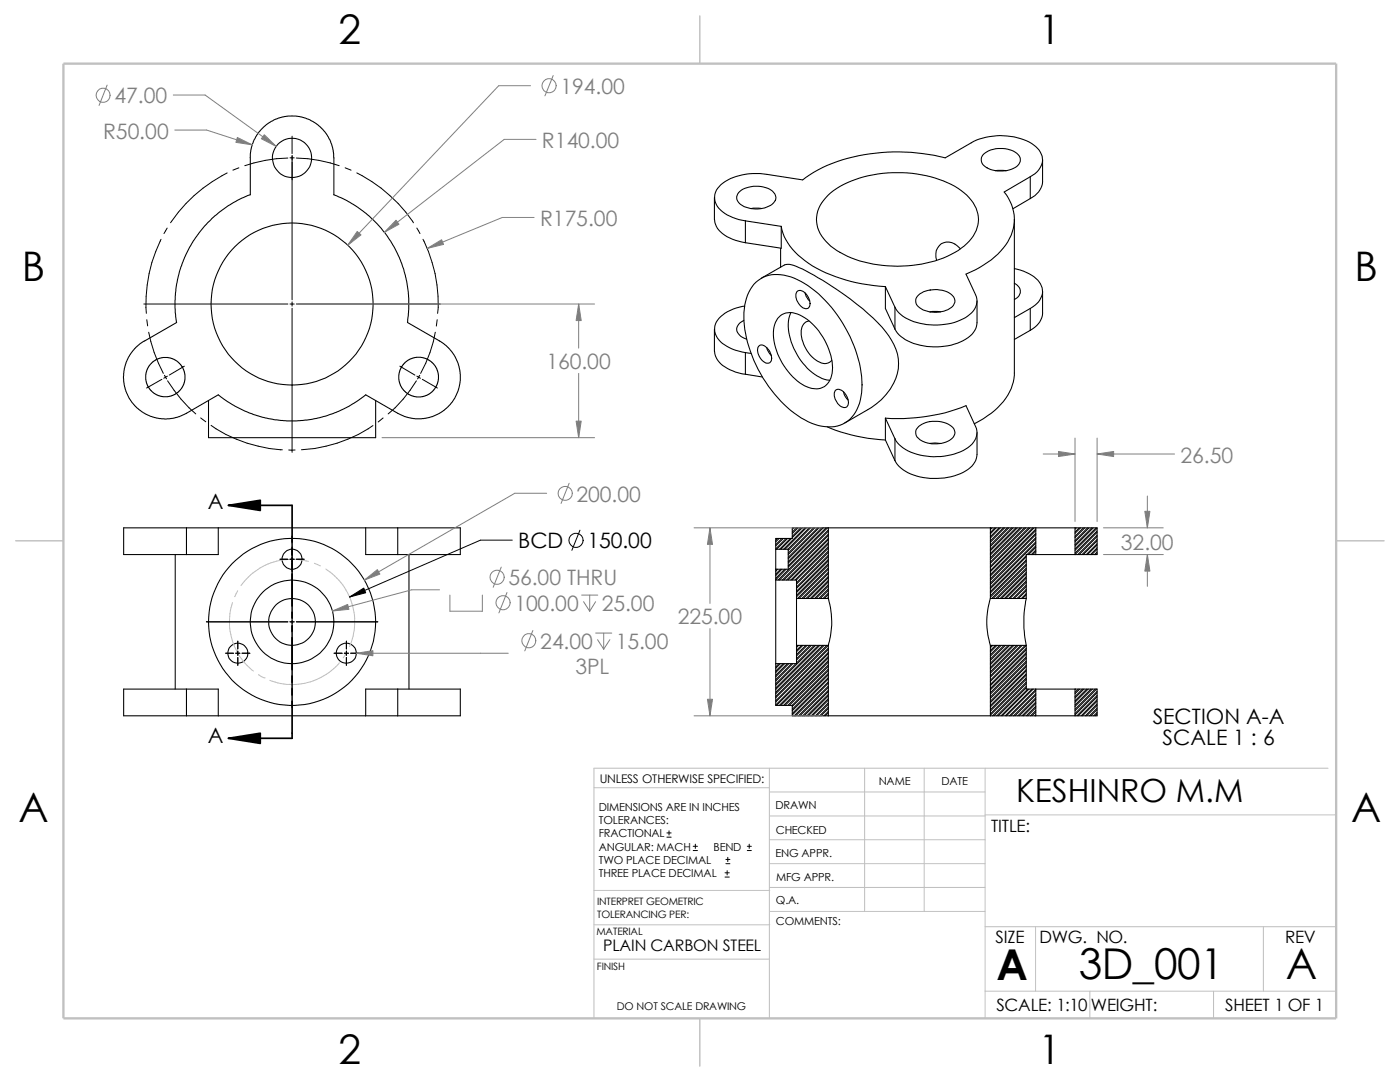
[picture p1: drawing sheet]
<svg xmlns="http://www.w3.org/2000/svg" width="279mm" height="216mm" viewBox="0 0 279 216" stroke-linecap="round" stroke-linejoin="round" font-family="sans-serif">
<g fill="none" stroke="#c0c0c0" stroke-width=".2">
<path d="M47.4 117.9l-.6 1.1M61.6 112a12.5 12.5 0 0 0-13.5 4.8M62.7 112.4l1.2 .5M65 113.5a12.5 12.5 0 0 1 4.8 15.5M46.4 120.2a12.5 12.5 0 0 0 4.2 13.7M51.6 134.6l1.1 .7M52.7 135.3h.1M67.7 132.2a12.4 12.4 0 0 1-13.9 3.6M69.2 130.1l-.7 1.1M118.5 157.2h35M153.5 158h43.1M153.5 153.3v49.9"/>
<path d="M172.6 153.3v28.6M184.4 153.3v28.6M196.6 153.3v49.9M265 153.3h-146.5v49.9M118.5 177.7h35.1M153.5 177.1h43.1M153.5 172.3h43.1M153.5 162.8h43.1M153.5 167.6h43.1M196.6 162.6h70.1M118.5 184.5h35.1M118.5 191.4h35"/>
<path d="M153.6 181.9h43M196.6 184.9h70.1M196.6 197.8h70.1M206.7 184.9v12.9M217.5 197.8v5.4M242.2 197.8v5.4M252.1 184.9v12.9"/>
</g>
<path d="M139.7 3.2v9.5M3.1 107.9h9.6M266.7 107.9h9.5M139.7 203.2v9.5" fill="none" stroke="#c0c0c0" stroke-width=".21"/>
<path d="M12.7 12.7h254v190.5h-254z" fill="none" stroke="#c0c0c0" stroke-width=".47"/>
<g fill="none" stroke="#000" stroke-width=".21">
<path d="M49.9 31.5l.3-2 .9-2.2 1.1-1.5 1.5-1.3 1.8-.9 1.9-.4h2.3l2.1 .7 1.3 .7 1.3 1.2 1.1 1.5 .7 1.6 .3 1.2 .1 1.4v7.4M50 31.5v7.4l-1.7 .6-2.7 1.5-3.2 2.5-1.6 1.6-2.2 3-1.8 3.3-1 3-.7 3.3-.2 3.7 .3 2.9M66.6 38.9l2.7 1.1 3.8 2.6 2.3 2.1 1.8 2.2 1.5 2.5 1 2 1.2 3.5 .7 4.6v2.3l-.3 2.5 6.4 3.7M142.6 39.4v4.4a4.8 4.8 0 0 0 3.6 4l2.6 .6M147.4 38.4a5.5 5.5 0 0 1 7 0 1.58 1.58 0 0 1-.6 2.6 5.8 5.8 0 0 1-6.2-.4 1.49 1.49 0 0 1-.2-2.2zM165.3 38.9a20.4 20.4 0 0 1 12.8-4.4 22.6 22.6 0 0 1 13.7 3.5 7.1 7.1 0 0 1 3.4 6.9 9.2 9.2 0 0 1-5.4 5.9 25.2 25.2 0 0 1-22.1-.4 8.4 8.4 0 0 1-4.7-6 6.5 6.5 0 0 1 2.3-5.5zM196.2 30.9a5.6 5.6 0 0 1 7 0 1.57 1.57 0 0 1-.6 2.5 5.6 5.6 0 0 1-6.5-.6l-.2-.5-.1-.6zM198.7 34.1h2.1M205.6 35.3a3.6 3.6 0 0 0 2-4.9 7.8 7.8 0 0 0-6-3.2 12.6 12.6 0 0 0-7.8 1.3l-5.2 3a37.7 37.7 0 0 0-24.4 1.9l-1.7 .9-2.3 1.6-7.1-1.1a11.8 11.8 0 0 0-9.3 2.1 3.3 3.3 0 0 0 .4 5.3 9.9 9.9 0 0 0 4.6 1.9M205.6 35.3l-5.2 3a8.4 8.4 0 0 1-.2 11.2 19.3 19.3 0 0 1-7.4 5.2l1.9 4.1a3.3 3.3 0 0 1-1.5 4.2 12.5 12.5 0 0 1-13.4-.2l-.7-.7-.5-.8M205.6 35.3v4.3M205.6 39.6l-3.5 2.1"/>
<path d="M208.1 31.9v4.3a4.1 4.1 0 0 1-2.5 3.4M148.8 44.1l7.1 1.1M148.8 44.1v4.3M149.9 41.6h2.1M150.9 56.3a6.6 6.6 0 0 1 6.9-1.1 21.4 21.4 0 0 1 10.9 10.2 21.4 21.4 0 0 1 3.1 13.7 6.5 6.5 0 0 1-5.9 6.1 12.1 12.1 0 0 1-8.1-3.3 26.4 26.4 0 0 1-9.3-18.7 9.4 9.4 0 0 1 2.4-6.9zM151.9 55.5l4.6-2.6 .6-.2a15.8 15.8 0 0 1 6.1 2.7 53.2 53.2 0 0 1 13.5 10.8 9.5 9.5 0 0 1 2.4 8.4 12.3 12.3 0 0 1-5.9 7.1l-4.6 2.7M155.8 49.5v3.8M155.9 45.2v4.3l-7.1-1.1M155.9 45.2a11.5 11.5 0 0 0 5.5 7.4 31.8 31.8 0 0 0 15.3 4.6M159 58.3a1.43 1.43 0 0 1 2.2 .8 1.74 1.74 0 0 1 0 2.5 2.42 2.42 0 0 1-2.4-2.6zM160.7 58.5l.2 .7 .7 .9M176.7 57.2l1.9 4.1"/>
<path d="M176.7 57.2v4.4l1.9 4.1M183.3 58.8a5.6 5.6 0 0 1 6.8 .2 1.57 1.57 0 0 1-.6 2.6 5.6 5.6 0 0 1-6.5-.6 1.5 1.5 0 0 1 .3-2.2zM191.6 49.7a2.78 2.78 0 0 0-4.1-.7 3.1 3.1 0 0 0-.6 2.9M202.4 53.6a7.2 7.2 0 0 1 5.4 3.4 3.7 3.7 0 0 1-2.2 4.6M202.4 56.5a1.71 1.71 0 0 1 1.2 1.6 1.71 1.71 0 0 1-1.2 1.7M202.4 43.8v30.6a10.7 10.7 0 0 1-5.3 8.6l-2.7 1.5M208.1 58.2v4.3a4.1 4.1 0 0 1-2.5 3.4M35.3 64.3l-6.7 3.9-1.3 .9-.7 .8-.9 1.3-.9 2.4-.2 1.5 .2 1.6 .3 1.3 .6 1.4 1.1 1.5 1.5 1.3 1.7 .9 1.3 .3 1.9 .2 2.6-.5 1.4-.6 6.4-3.7 2.8 1.9 3.3 1.7 2.7 .9 3.7 .6 3.1 .1 2.1-.2 3.6-.7 2.7-1 2-1 3.4-2.3 6.4 3.7 1.3 .6 2.1 .5h1.4l1.5-.3 2.3-1 1.9-1.6 .9-1.2 .6-1.4 .4-1.8v-2.4l-.4-1.4-.6-1.4-1.3-1.8-1.8-1.3M36.4 73.2l.5 1.6-.1 1.4-.6 1.3-1.2 1.2-1.5 .5-1.5-.1-1.3-.6-1.1-1.2-.5-1.6 .1-1.4 .6-1.3 1.2-1.2 1.5-.5 1.5 .1 1.3 .6 1.1 1.3M41.6 79.9v7.4h33.4v-7.4M80.1 73.2l1.2-1.2 1.2-.6 1.5-.1 1.6 .5 1.2 1.2 .6 1.2 .1 1.5-.5 1.6-1.2 1.2-1.2 .6-1.5 .1-1.6-.5-1.2-1.2-.6-1.2-.1-1.5 .2-1 .3-.5M142.6 65.7v4.4a4.2 4.2 0 0 0 2.5 3.4l1.7 .8 2 .4"/>
<path d="M148.5 63.9a1.79 1.79 0 0 0-1.1 2.7l.4 .5 1.2 .6M148.6 61.1a7.4 7.4 0 0 0-5.8 3.5 3.8 3.8 0 0 0 2.3 4.5l1.7 .8 2 .5M148.8 70.4v4.3M148.8 70.4l1.1 .1M148.8 74.7l3.3 .5M151.4 69.1a1.07 1.07 0 0 1 1.7 .3 2.31 2.31 0 0 1 .6 2.9 1.75 1.75 0 0 1-2.2-1.2l-.3-1.3zM153 69.3l.5 1.1 .4 .6M155.5 63.2a3.6 3.6 0 0 1 4.6-.1 12.6 12.6 0 0 1 6 11.4 3.3 3.3 0 0 1-5 2.7 12.5 12.5 0 0 1-6.7-11.5l.4-1.4zM157.8 62.4a8.2 8.2 0 0 0 .4 6.5 11 11 0 0 0 6.8 6.9l.6 .1M161.5 64.1a2 2 0 0 0-1.6 2.3 6.8 6.8 0 0 0 4.4 6.1l1-.1 .7-.5M166.7 78a1.44 1.44 0 0 1 2.1 .8 1.74 1.74 0 0 1 0 2.5 2.42 2.42 0 0 1-2.3-2.6zM168.3 78.2l.4 1 .5 .6"/>
<path d="M178.6 61.3v4.4M185.6 62.2h2.1M195 60.1v4.3a4.6 4.6 0 0 1-3.4 3.8 12.8 12.8 0 0 1-11.4-.8l-.8-.6-.8-1.1M205.6 61.6v4.3M205.6 61.6l-3.2 1.8M205.6 65.9l-3.2 1.8M165.1 85.2a33.9 33.9 0 0 0 11.6 2.6M176.7 83.4a36.6 36.6 0 0 0 16.1-2.5l1.9 4.2a3.5 3.5 0 0 1-2 4.5 12.6 12.6 0 0 1-12.5-.2l-1.1-1.1-.5-.8M176.7 83.4v4.4M176.7 83.4l1.9 4.1M176.7 87.8l1.9 4.1M178.6 87.5v4.4"/>
<path d="M183.3 85.1a5.6 5.6 0 0 1 7 .4 1.79 1.79 0 0 1-1.2 2.6 5.6 5.6 0 0 1-6.1-.9 1.56 1.56 0 0 1 .3-2.1zM185.6 88.5h2.1M195 86.3v4.4a4.6 4.6 0 0 1-3.4 3.8 12.8 12.8 0 0 1-11.4-.8l-1.1-1-.5-.8M35 110.7v26.8M37.2 105.3h-12.5v5.4h12.5M37.2 105.3v5.4M37.2 105.3h6.4M43.6 105.3h29.4M43.6 105.3v5.4h-6.4M73 105.3v5.4h6.4M73 105.3h6.4M79.4 105.3h12.5v5.4h-12.5"/>
<path d="M79.4 105.3v5.4M81.6 110.7v26.8M154.8 115.7v16.7M154.8 109.6v4M154.8 113.6v2.1M154.8 115.7h4.2v3.7M154.8 109.6h2.5v4h-2.5M159 119.4v9.4M159 119.4h6.3M165.3 105.3h32.4M165.3 119.4a16.5 16.5 0 0 1 0 9.4M165.3 105.3h-7.2v2.1h-3.3v2.2"/>
<path d="M165.3 105.3v14.1M197.7 119.4a15.5 15.5 0 0 0 0 9.4M197.7 105.3h9M197.7 105.3v14.1M197.7 119.4h7.1M204.8 119.4a23.6 23.6 0 0 0 0 9.4M206.7 110.7h-1.9v8.7M206.7 105.3v5.4M206.7 110.7h7.8M206.7 105.3h7.8M214.5 105.3h4.4v5.4h-4.4M214.5 105.3v5.4"/>
<path d="M37.2 137.5h-12.5v5.3h12.5M37.2 137.5h6.4v5.3M37.2 137.5v5.3M79.4 137.5h12.5v5.3h-12.5M79.4 137.5h-6.4v5.3M79.4 137.5v5.3M154.8 132.4v8.4h3.3v2h7.2M159 128.8h6.3M159 128.8v3.6h-4.2M165.3 128.8v14M197.7 128.8v14M197.7 128.8h7.1"/>
<path d="M204.8 128.8v8.7h1.9M206.7 137.5v5.3M206.7 137.5h7.8M214.5 137.5h4.4v5.3h-4.4M214.5 137.5v5.3M37.2 142.8h6.4M43.6 142.8h29.4M73 142.8h6.4M165.3 142.8h32.4M197.7 142.8h9M206.7 142.8h7.8"/>
<circle cx="58.3" cy="31.5" r="3.9"/>
<circle cx="58.3" cy="60.7" r="16.2"/>
<circle cx="58.3" cy="111.6" r="2"/>
<circle cx="47.5" cy="130.3" r="1.99"/>
<circle cx="58.3" cy="124.1" r="4.7"/>
<circle cx="58.3" cy="124.1" r="8.3"/>
<circle cx="58.3" cy="124.1" r="16.7"/>
<circle cx="69.1" cy="130.3" r="2"/>
</g>
<g fill="none" stroke="#000" stroke-width=".2">
<path d="M45.3 34.5a29.8 29.8 0 0 0-11.3 9.9M47.7 33.5l-1.2 .5M57.4 31.5a28.8 28.8 0 0 0-8.5 1.6M57.9 31.5h.8M58.3 27.2v3.4M58.3 31.1v28.7M59.1 31.5a28.2 28.2 0 0 1 8.6 1.6M68.9 33.5l1.2 .5M71.2 34.5a29.8 29.8 0 0 1 11.3 9.9M32.1 47.8a28.7 28.7 0 0 0-2.9 14.7M33.4 45.5l-.7 1.1M83.2 45.5l.6 1.1"/>
<path d="M84.4 47.8a27.6 27.6 0 0 1 2.9 14.7M28.7 60.7h28.7M29.3 63.8l.2 1.2M29.7 66.3a29.4 29.4 0 0 0 2.9 8.2M32.3 75.7l-3 1.7M32.8 74.9l.2 .4M33 75.3l-.3 .2M33 75.3l.2 .3M33.4 75.1l-.4 .2M33.4 76a28.8 28.8 0 0 0 5.7 6.6M36.8 73.1l-3 1.7M57.9 60.7h.8"/>
<path d="M58.3 60.2v.9M58.3 61.5v28.8M59.1 60.7h28.8M79.8 73.1l3 1.7M83.1 76a26.3 26.3 0 0 1-5.6 6.6M83.2 75.1l.4 .2M83.6 75.3l.3 .2M83.6 75.3l-.2 .3M83.8 74.9l-.2 .4M84.3 75.7l3 1.7M86.9 66.3a26.2 26.2 0 0 1-3 8.2M87.2 63.8l-.1 1.3"/>
<path d="M40 83.4l1.1 .8M42.1 84.9a27.8 27.8 0 0 0 14.2 4.8M57.6 89.8h1.3M74.4 84.9a27.8 27.8 0 0 1-14.2 4.8M76.5 83.4l-1 .8M55.9 111.6h1.5M57.9 111.6h.8M58.3 107v16.2M59.1 111.6h1.6M102.2 107.8h-6.3l-26.1 11.3M115.7 105.8l-1.6 4M154.9 113.6l-.1 .1"/>
<path d="M155.2 107.4l-.4 .4M155.2 113.6l-.4 .4M155.5 107.4l-.7 .7M155.8 113.6l-1 1M156 107.4l-1.2 1.3M156 113.6l-1.2 1.3M156.3 107.4l-1.5 1.5M156.6 113.6l-1.8 1.8M156.9 107.4l-2.1 2.1M156.9 113.6l-2.1 2.1M157.2 107.4l-2.2 2.2M157.7 107.4l-2.1 2.2"/>
<path d="M158 107.4l-2.2 2.2M158.4 105.3l-.3 .3M159 105.3l-.9 .9M159.3 105.3l-1.2 1.2M159.8 105.3l-1.7 1.7M160.1 105.3l-2 2M160.7 105.3l-4.3 4.3M160.9 105.3l-4.2 4.3M161.5 105.3l-4.3 4.3M161.8 105.3l-4.5 4.5M162.3 105.3l-5 5.1M162.6 105.3l-5.3 5.4"/>
<path d="M163.2 105.3l-5.9 5.9M163.4 105.3l-6.1 6.2M164 105.3l-6.7 6.8M164.3 105.3l-7 7.1M164.8 105.3l-7.5 7.6M165.1 105.3l-7.8 7.9M165.3 105.7l-10 10M165.3 106.6l-9.2 9.1M165.3 107.4l-8.3 8.3M165.3 108.2l-7.5 7.5M165.3 109.1l-6.6 6.6M165.3 109.9l-6.3 6.4"/>
<path d="M165.3 110.8l-6.3 6.3M165.3 111.6l-6.3 6.4M165.3 112.5l-6.3 6.3M165.3 113.3l-6.1 6.1M165.3 114.2l-5.3 5.2M165.3 115l-4.4 4.4M165.3 115.8l-3.6 3.6M165.3 116.7l-2.7 2.7M165.3 117.5l-1.9 1.9M165.3 118.4l-1 1M165.3 119.2l-.2 .2M165.3 106l-9.7 9.7"/>
<path d="M165.3 106.8l-8.9 8.9M165.3 107.7l-8 8M165.3 108.5l-7.2 7.2M165.3 109.4l-6.4 6.3M165.3 110.2l-6.3 6.3M165.3 111.1l-6.3 6.3M165.3 111.9l-6.3 6.3M165.3 112.8l-6.3 6.3M165.3 113.6l-5.8 5.8M165.3 114.4l-5 5M165.3 115.3l-4.1 4.1M165.3 116.1l-3.3 3.3"/>
<path d="M165.3 117l-2.4 2.4M165.3 117.8l-1.6 1.6M165.3 118.7l-.8 .7M197.7 105.3v.1M198 105.3l-.3 .4M198.5 105.3l-.8 1M198.8 105.3l-1.1 1.2M199.4 105.3l-1.7 1.8M199.6 105.3l-1.9 2.1M200.2 105.3l-2.5 2.6M200.5 105.3l-2.8 2.9M201 105.3l-3.3 3.5"/>
<path d="M201.3 105.3l-3.6 3.8M201.9 105.3l-4.2 4.3M202.2 105.3l-4.5 4.6M202.7 105.3l-5 5.1M203 105.3l-5.3 5.4M203.6 105.3l-5.9 6M203.9 105.3l-6.2 6.3M204.4 105.3l-6.7 6.8M204.7 105.3l-7 7.1M204.8 115.9l-3.5 3.5M204.8 117.9l-1.6 1.5M204.8 118.7l-.7 .7"/>
<path d="M204.8 110.9l-7.1 7.1M204.8 111.7l-7.1 7.2M204.8 112.6l-6.9 6.8M204.8 113.4l-6 6M204.8 114.2l-5.2 5.2M204.8 115.1l-4.4 4.3M204.8 116.8l-2.7 2.6M204.8 117.6l-1.8 1.8M204.8 118.4l-1 1M204.8 119.3l-.2 .1M204.8 111.1l-7.1 7.2M204.8 112l-7.1 7.2"/>
<path d="M204.8 112.8l-6.6 6.6M204.8 113.7l-5.7 5.7M204.8 114.5l-4.9 4.9M204.8 115.4l-4.1 4M204.8 116.2l-3.3 3.2M204.8 117.1l-2.4 2.3M205.3 105.3l-7.6 7.7M205.6 105.3l-7.9 7.9M206.1 105.3l-8.4 8.5M206.4 105.3l-8.7 8.8M206.7 105.6l-9 9M206.7 106.4l-9 9.1"/>
<path d="M206.7 107.3l-9 9M206.7 108.1l-9 9.1M206.7 108.9l-1.7 1.8M206.7 109.8l-.9 .9M206.7 110.6v.1M206.7 105.9l-9 9M206.7 106.7l-9 9.1M206.7 107.5l-9 9.1M206.7 108.4l-9 9.1M206.7 109.2l-1.4 1.5M206.7 110.1l-.6 .6M214.8 105.3l-.3 .3"/>
<path d="M215.4 105.3l-.9 .9M215.6 105.3l-1.1 1.1M216.2 105.3l-1.7 1.7M216.5 105.3l-2 2M217 105.3l-2.5 2.6M217.3 105.3l-2.8 2.8M217.9 105.3l-3.4 3.4M218.2 105.3l-3.7 3.7M218.7 105.3l-4.2 4.2M218.9 106l-4.4 4.4M218.9 106.8l-3.8 3.9M218.9 107.7l-3 3"/>
<path d="M218.9 108.5l-2.1 2.2M218.9 109.3l-1.3 1.4M218.9 110.2l-.5 .5M218.9 105.4l-4.4 4.4M218.9 106.2l-4.4 4.5M218.9 107.1l-3.5 3.6M218.9 107.9l-2.7 2.8M218.9 108.8l-1.9 1.9M218.9 109.6l-1 1.1M218.9 110.4l-.2 .3M41.2 124.1h16.2M45 130.3h1.6"/>
<path d="M47 130.3h.9M47.5 127.9v1.6M47.5 129.9v.9M47.5 131.2v1.6M48.3 130.3h1.6M57.9 124.1h.8M58.3 123.7v.8M58.3 124.9v16.3M59.1 124.1h16.3M66.7 130.3h1.6M68.7 130.3h.9M69.1 127.9v1.6"/>
<path d="M69.1 129.9v.9M69.1 131.2v1.6M70 130.3h1.5M154.9 132.4l-.1 .1M155.4 132.4l-.6 .7M155.7 132.4l-.9 .9M156.3 132.4l-1.5 1.5M156.6 132.4l-1.8 1.8M157.1 132.4l-2.3 2.3M157.4 132.4l-2.6 2.6M158 132.4l-3.2 3.2M158.2 132.4l-3.4 3.5"/>
<path d="M158.8 132.4l-4 4M159.1 128.8l-.1 .1M159.4 128.8l-.4 .4M160 128.8l-1 1M160.2 128.8l-1.2 1.2M160.8 128.8l-1.8 1.8M161.1 128.8l-2.1 2.1M161.6 128.8l-2.6 2.6M161.9 128.8l-2.9 2.9M162.5 128.8l-3.5 3.5M162.8 128.8l-8 7.9M163.3 128.8l-8.5 8.5"/>
<path d="M163.6 128.8l-8.8 8.8M164.2 128.8l-9.4 9.3M164.5 128.8l-9.7 9.6M165 128.8l-10.2 10.2M165.3 139.4l-3.4 3.4M165.3 138l-4.8 4.8M165.3 129.3l-10.5 10.5M165.3 130.2l-10.5 10.5M165.3 131l-9.8 9.8M165.3 131.8l-8.9 9M165.3 132.7l-8.1 8.1M165.3 133.5l-7.2 7.3"/>
<path d="M165.3 134.4l-7.2 7.1M165.3 135.2l-7.2 7.2M165.3 136.1l-6.8 6.7M165.3 136.9l-6 5.9M165.3 137.8l-5.1 5M165.3 138.6l-4.3 4.2M165.3 128.8l-10.5 10.4M165.3 129.6l-10.5 10.5M165.3 130.4l-10.3 10.4M165.3 131.3l-9.5 9.5M165.3 132.1l-8.6 8.7M165.3 133l-7.8 7.8"/>
<path d="M165.3 133.8l-7.2 7.2M165.3 134.7l-7.2 7.1M165.3 135.5l-7.2 7.2M165.3 136.3l-6.5 6.5M165.3 137.2l-5.7 5.6M165.3 138.9l-4 3.9M165.3 139.7l-3.2 3.1M197.9 128.8l-.2 .2M198.1 128.8l-.4 .4M198.7 128.8l-1 1M199 128.8l-1.3 1.3M199.5 128.8l-1.8 1.8"/>
<path d="M199.8 128.8l-2.1 2.1M200.4 128.8l-2.7 2.7M200.7 128.8l-3 3M201.2 128.8l-3.5 3.5M201.5 128.8l-3.8 3.8M202.1 128.8l-4.4 4.4M202.4 128.8l-4.7 4.7M202.9 128.8l-5.2 5.2M203.2 128.8l-5.5 5.5M203.8 128.8l-6.1 6.1M204 128.8l-6.3 6.3M204.6 128.8l-6.9 6.9"/>
<path d="M204.8 129.4l-7.1 7.2M204.8 130.2l-7.1 7.2M204.8 131.1l-7.1 7.1M204.8 131.9l-7.1 7.2M204.8 132.8l-7.1 7.1M204.8 133.6l-7.1 7.2M204.8 134.5l-7.1 7.1M204.8 135.3l-7.1 7.2M204.8 136.1l-6.7 6.7M204.8 136.9l-5.9 5.9M204.8 128.8l-7.1 7.2M204.8 129.7l-7.1 7.1"/>
<path d="M204.8 130.5l-7.1 7.2M204.8 131.4l-7.1 7.1M204.8 132.2l-7.1 7.2M204.8 133l-7.1 7.2M204.8 133.9l-7.1 7.2M204.8 134.7l-7.1 7.2M204.8 135.6l-7.1 7.1M204.8 136.4l-6.4 6.4M204.8 137.2l-5.6 5.6M205.1 137.5l-5.3 5.3M205.4 137.5l-5.4 5.3M206 137.5l-5.4 5.3"/>
<path d="M206.2 137.5l-5.3 5.3M206.7 137.6l-5.2 5.2M206.7 138.4l-4.4 4.4M206.7 139.2l-3.6 3.6M206.7 137.8l-5 5M206.7 138.7l-4.1 4.1M206.7 139.5l-3.3 3.3M214.6 137.5l-.1 .1M215.2 137.5l-.7 .6M215.5 137.5l-1 .9M216 137.5l-1.5 1.5M216.3 137.5l-1.8 1.8"/>
<path d="M216.9 137.5l-2.4 2.3M217.2 137.5l-2.7 2.6M217.7 137.5l-3.2 3.2M218 137.5l-3.5 3.5M218.6 137.5l-4.1 4M218.9 137.5l-4.4 4.3M218.9 138l-4.4 4.4M218.9 138.8l-4 4M218.9 139.6l-3.1 3.2M218.9 138.2l-4.4 4.5M218.9 139.1l-3.7 3.7M218.9 139.9l-2.9 2.9"/>
<path d="M165.3 140.3l-2.6 2.5M165.3 141.1l-1.7 1.7M165.3 141.9l-.9 .9M165.3 142.8h-.1M165.3 140.5l-2.3 2.3M165.3 141.4l-1.5 1.4M165.3 142.2l-.6 .6M206.7 140.1l-2.7 2.7M206.7 140.9l-1.9 1.9M206.7 141.8l-1 1M206.7 142.6l-.2 .2M206.7 140.4l-2.4 2.4"/>
<path d="M206.7 141.2l-1.6 1.6M206.7 142.1l-.7 .7M218.9 140.5l-2.3 2.3M218.9 141.3l-1.5 1.5M218.9 142.2l-.6 .6M218.9 140.8l-2 2M218.9 141.6l-1.2 1.2M218.9 142.5l-.3 .3M133.1 167h.8M133.1 166.2h.8M133.5 165.8v.8M138.3 169.7h.9"/>
<path d="M138.3 168.9h.9M138.8 168.4v.9M144.7 175h.8M144.7 174.2h.8M144.9 172.3h.8M144.9 171.5h.8M145.1 173.7v.9M145.2 171.1v.8M149.1 169.7h.8M149.1 168.9h.8M149.5 168.4v.9"/>
<circle cx="115" cy="107.8" r="1.41"/>
</g>
<path d="M69.8 119.1l2.8-1.8 .4 1z" fill="#000" stroke="#000" stroke-width=".2"/>
<g fill="none" stroke="#808080" stroke-width=".2">
<path d="M21.4 17l-1.6 4M34.6 19h6.3l14.2 10.2M105.9 17.1h-6.4l-30.1 31.8M110.4 15.1l-1.6 4M34.9 26h6.3l9.2 2.9M107 27.8h-6.4l-23.9 18.6M106.6 43.4h-6.4l-14.9 6.2M59.6 60.7h59.1M115.5 60.7v8.8M115.5 74.5v12.8M76.2 87.3h42.5M109.1 98.4h-6.4l-30 17.3"/>
<path d="M113.6 96.4l-1.6 4.1M208.2 90.6h6.3M214.5 87.4v16.7M218.9 87.4v16.7M218.9 90.6h15.5M229 99v6.3M87.7 117.7h-5.5l-15.9 4.2M89.8 118.7v3.3h6.5v-3.3M100 113.2l-1.6 4M101.2 118.2l-1.6 4.1M116.1 118.7h3.2M117.7 118.7v3.3"/>
<path d="M138.5 105.3h25.5M141.7 105.3v15.1M220.2 105.3h12M220.2 110.7h12M229 110.7v6.3M71.1 130.3h30.3M106.3 125.8l-1.6 4.1M116.5 120.1l1.2 1.9M118.9 120.1l-1.2 1.9M118.9 126.3h3.2M119.3 127.6l1.2 1.9M120.5 126.3v3.2"/>
<path d="M121.7 127.6l-1.2 1.9M141.7 125.4v17.4M138.5 142.8h25.5"/>
<circle cx="20.6" cy="19" r="1.41"/>
<circle cx="109.6" cy="17.1" r="1.41"/>
<circle cx="112.8" cy="98.4" r="1.4"/>
<circle cx="99.2" cy="115.2" r="1.41"/>
<circle cx="100.4" cy="120.3" r="1.41"/>
<circle cx="105.5" cy="127.8" r="1.41"/>
</g>
<g fill="#808080" stroke="#808080" stroke-width=".2">
<path d="M71.3 46.2l.8 .7-2.7 2z"/>
<path d="M52.7 26.9l2.4 2.3-2.9-1.5z"/>
<path d="M79 43.9l.6 .8-2.9 1.7z"/>
<path d="M85.3 49.6l2.8-1.8 .4 1z"/>
<path d="M47.4 27.4l3 1.5-3.3-.5z"/>
<path d="M115 84h1l-.5 3.3z"/>
<path d="M115.5 60.7l.5 3.3h-1z"/>
<path d="M141.2 139.5h1l-.5 3.3z"/>
<path d="M141.7 105.3l.5 3.3h-1z"/>
<path d="M228.5 102h1l-.5 3.3z"/>
<path d="M229 110.7l.5 3.3h-1z"/>
<path d="M211.2 90.1l3.3 .5-3.3 .5z"/>
<path d="M218.9 90.6l3.3-.5v1z"/>
<path d="M72.7 115.7l2.6-2 .5 .9z"/>
<path d="M66.3 121.9l3.1-1.3 .2 1z"/>
<path d="M71.1 130.3l3.3-.5v1.1z"/>
</g>
<path d="M45.6 100.8l6.3-1v2.1zM45.6 147.3l6.3-1v2z" fill="#000" stroke="#000" stroke-width=".34"/>
<path d="M45.6 100.8h12.7v7.4M58.3 109.5v1.2M58.3 112v1.3M58.3 114.6v6.3M58.3 140v7.3h-12.7M58.3 122.2v1.2M58.3 124.7v1.3M58.3 127.3v6.3M58.3 134.9v1.2M58.3 137.4v1.3" fill="none" stroke="#000" stroke-width=".34"/>
<g font-size="8.5">
<text x="198.8" y="195.5">A</text>
<text x="215.3" y="195.3">3D_001</text>
<text x="256.6" y="195.3">A</text>
</g>
<g font-size="8.1">
<text x="67.6" y="8.8">2</text>
<text x="207.3" y="8.8">1</text>
<text x="4.4" y="56.1">B</text>
<text x="270.3" y="56.1">B</text>
<text x="3.7" y="164.1">A</text>
<text x="269.6" y="164.1">A</text>
<text x="67.6" y="212.3">2</text>
<text x="207.3" y="212.3">1</text>
</g>
<text font-size="6.4" x="202.8" y="160.1">KESHINRO M.M</text>
<g font-size="4.2" fill="#808080">
<text x="22.9" y="20.6">47.00</text>
<text x="111.8" y="18.7">194.00</text>
<text x="20.6" y="27.6">R50.00</text>
<text x="108.2" y="29.5">R140.00</text>
<text x="107.8" y="45.1">R175.00</text>
<text x="109" y="73.7">160.00</text>
<text x="235.6" y="92.3">26.50</text>
<text x="115.1" y="100.1">200.00</text>
<text x="223.7" y="109.7">32.00</text>
<text x="101.5" y="116.8">56.00 THRU</text>
<text x="102.7" y="121.9">100.00</text>
<text x="120.1" y="121.9">25.00</text>
<text x="135.2" y="124.6">225.00</text>
<text x="107.8" y="129.5">24.00</text>
<text x="122.9" y="129.5">15.00</text>
<text x="114.9" y="134.6">3PL</text>
</g>
<g font-size="4.2">
<text x="41.5" y="101.6">A</text>
<text x="103.4" y="109.4">BCD</text>
<text x="117.2" y="109.4">150.00</text>
<text x="41.5" y="148.2">A</text>
<text x="230" y="144.4">SECTION A-A</text>
<text x="232" y="148.6">SCALE 1 : 6</text>
</g>
<g font-size="3.4">
<text x="197.8" y="166">TITLE:</text>
<text x="198.7" y="188.1">SIZE</text>
<text x="207.5" y="188.1">DWG. NO.</text>
<text x="256.5" y="188.2">REV</text>
<text x="198.8" y="201.7">SCALE: 1:10</text>
<text x="217.7" y="201.8">WEIGHT:</text>
<text x="244.5" y="201.7">SHEET 1 OF 1</text>
</g>
<text font-size="3.2" x="120.4" y="189.8">PLAIN CARBON STEEL</text>
<text font-size="2.4" x="119.7" y="156.2">UNLESS OTHERWISE SPECIFIED:</text>
<g font-size="2.2">
<text x="119.5" y="161.8">DIMENSIONS ARE IN INCHES</text>
<text x="154.8" y="161.5">DRAWN</text>
<text x="175.4" y="156.7">NAME</text>
<text x="187.9" y="156.7">DATE</text>
<text x="119.5" y="164.4">TOLERANCES:</text>
<text x="119.5" y="167.1">FRACTIONAL</text>
<text x="154.8" y="166.3">CHECKED</text>
<text x="119.5" y="169.8">ANGULAR: MACH</text>
<text x="119.5" y="172.4">TWO PLACE DECIMAL</text>
<text x="142.4" y="169.8">BEND</text>
<text x="154.8" y="171">ENG APPR.</text>
<text x="119.5" y="175">THREE PLACE DECIMAL</text>
<text x="154.9" y="175.7">MFG APPR.</text>
<text x="154.9" y="184.7">COMMENTS:</text>
<text x="154.9" y="180.5">Q.A.</text>
</g>
<text font-size="2.1" x="123.1" y="201.6">DO NOT SCALE DRAWING</text>
<g font-size="2">
<text x="119.2" y="180.6">INTERPRET GEOMETRIC</text>
<text x="119.2" y="183.1">TOLERANCING PER:</text>
<text x="119" y="186.6">MATERIAL</text>
<text x="119.1" y="193.5">FINISH</text>
</g>
</svg>
